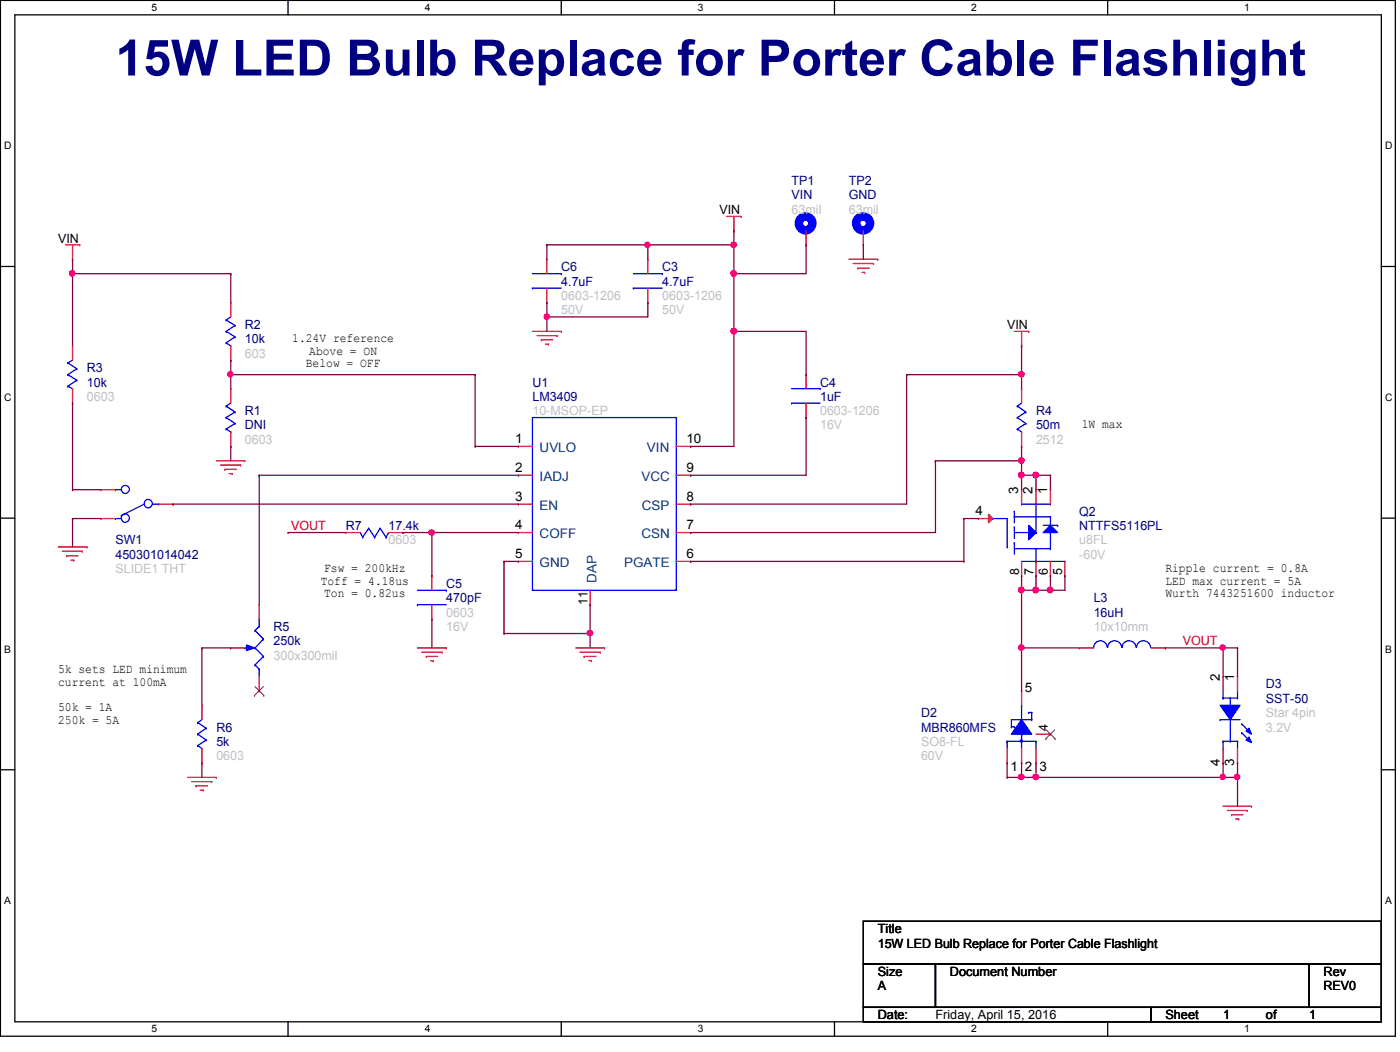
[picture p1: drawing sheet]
<svg xmlns="http://www.w3.org/2000/svg" width="279mm" height="210mm" viewBox="0 0 279 210" stroke-linecap="round" stroke-linejoin="round" font-family="sans-serif">
<path d="M.1 .1h278.4v206.7h-278.4zM3 3h272.7v200.9h-272.7z" fill="none" stroke="#000" stroke-width=".25"/>
<g fill="#fff">
<path d="M30.2 .4h1.1v2.3h-1.1z"/>
<path d="M30.2 204.2h1.1v2.3h-1.1z"/>
</g>
<path d="M57.5 .1v2.9M57.5 203.9v2.9" fill="none" stroke="#000" stroke-width=".25"/>
<g fill="#fff">
<path d="M84.8 .4h1.1v2.3h-1.1z"/>
<path d="M84.8 204.2h1.1v2.3h-1.1z"/>
</g>
<path d="M112 .1v2.9M112 203.9v2.9" fill="none" stroke="#000" stroke-width=".25"/>
<g fill="#fff">
<path d="M139.3 .4h1.1v2.3h-1.1z"/>
<path d="M139.3 204.2h1.1v2.3h-1.1z"/>
</g>
<path d="M166.5 .1v2.9M166.5 203.9v2.9" fill="none" stroke="#000" stroke-width=".25"/>
<g fill="#fff">
<path d="M193.8 .4h1.1v2.3h-1.1z"/>
<path d="M193.8 204.2h1.1v2.3h-1.1z"/>
</g>
<path d="M221.1 .1v2.9M221.1 203.9v2.9" fill="none" stroke="#000" stroke-width=".25"/>
<g fill="#fff">
<path d="M248.3 .4h1.1v2.3h-1.1z"/>
<path d="M248.3 204.2h1.1v2.3h-1.1z"/>
<path d="M.8 28h1.5v2.3h-1.5z"/>
<path d="M276.4 28h1.5v2.3h-1.5z"/>
<path d="M.8 78.2h1.5v2.3h-1.5z"/>
<path d="M276.4 78.2h1.5v2.3h-1.5z"/>
</g>
<path d="M.1 53.2h2.9M275.7 53.2h2.9" fill="none" stroke="#000" stroke-width=".25"/>
<g fill="#fff">
<path d="M.8 128.4h1.4v2.3h-1.4z"/>
<path d="M276.4 128.4h1.4v2.3h-1.4z"/>
</g>
<path d="M.1 103.4h2.9M275.7 103.4h2.9" fill="none" stroke="#000" stroke-width=".25"/>
<g fill="#fff">
<path d="M.8 178.6h1.3v2.3h-1.3z"/>
<path d="M276.4 178.6h1.3v2.3h-1.3z"/>
</g>
<path d="M.1 153.6h2.9M275.7 153.6h2.9M172.3 183.8h103.4v8.6h-103.4zM172.3 192.4h14.4v8.6h-14.4zM186.7 192.4h74.6v8.6h-74.6zM261.3 192.4h14.4v8.6h-14.4zM172.3 201h57.4v2.9h-57.4zM229.7 201h46v2.9h-46z" fill="none" stroke="#000" stroke-width=".25"/>
<g fill="none" stroke="#f00" stroke-width=".25">
<path d="M13 48.9h2.9M14.5 51.7h.1M14.5 48.9v2.8M15.9 48.9h.1M109.1 51.7h.1M109.1 51.7v2.9M109.1 57.5v2.9M129.3 51.7h.1M129.3 51.7v2.9M129.3 57.5v2.9M145 43.2h2.9M146.5 46.1h.1"/>
<path d="M146.5 43.2v2.9M147.9 43.2h.1M169.4 51.7h5.8M170.3 52.6h4M171.2 53.5h.1M171.2 53.5h2.3M172 54.4h.6M172.3 48.9h.1M172.3 46.1v2.8M172.6 54.4h.1M174.3 52.6h.1M175.2 51.7h.1"/>
<path d="M14.5 69h.1M14.5 69v2.9M14.5 77.6v2.8M46.1 60.4h.1M46.1 71.9h.1M46.1 60.4v2.8M46.1 69v2.9M106.3 66.1h5.7M107.2 67h4M108 67.8h.1M108 67.8h2.3M108.9 68.7h.6"/>
<path d="M109.1 60.4h.1M109.5 68.7h.1M111.2 67h.1M112 66.1h.1M129.3 60.4h.1M202.4 66.1h2.9M203.9 69h.1M203.9 66.1v2.9M205.3 66.1h.1M14.5 80.4h.1M43.2 91.9h5.7M44 92.8h4"/>
<path d="M44.9 93.6h.1M44.9 93.6h2.3M45.7 94.5h.6M46.3 94.5h.1M48 92.8h.1M48.9 91.9h.1M11.6 109.1h5.8M12.4 110h4M13.3 110.9h.1M13.3 110.9h2.3M14.1 111.8h.6M14.7 111.8h.1"/>
<path d="M16.4 110h.1M17.4 109.1h.1M69 106.3h.1M69 106.3h2.9M77.6 106.3h2.8M80.4 106.3h.1M86.2 114.9h.1M86.2 114.9v2.9M83.3 129.3h5.8M84.2 130.1h4M85.1 131h.1M85.1 131h2.3"/>
<path d="M85.9 131.8h.5M86.2 123.5h.1M86.2 120.6v2.9M86.4 131.8h.1M88.2 130.1h.1M89.1 129.3h.1M114.9 129.3h5.7M115.7 130.1h4.1M116.6 131h.1M116.6 131h2.4M117.5 131.8h.5M118 131.8h.1"/>
<path d="M119.8 130.1h.1M120.6 129.3h.1M37.4 155.1h5.8M38.3 156h3.9M39.1 156.8h.1M39.1 156.8h2.3M40 157.6h.6M40.3 140.7h.1M40.3 152.2h.1M40.3 140.7v2.9M40.3 149.4v2.8M40.6 157.6h.1"/>
<path d="M42.2 156h.1M43.2 155.1h.1M244.1 160.9h5.7M244.9 161.7h4M245.8 162.6h.1M245.8 162.6h2.3M246.6 163.4h.6M247.2 163.4h.1M248.9 161.7h.1M249.8 160.9h.1"/>
</g>
<g fill="none" stroke="#00f" stroke-width=".25">
<path d="M106.3 57.5h.1M106.3 54.6h5.7M106.3 57.5h5.7M112 54.6h.1M126.4 57.5h.1M126.4 54.6h5.8M126.4 57.5h5.8M132.2 54.6h.1M13.5 74.8h.1M13.5 72.4h.1M13.5 77h.1M13.5 72.4l1.8 1.2"/>
<path d="M13.5 77l1 .6M13.5 74.8l1.8 1.1M14.5 77.6h.1M14.5 71.9l-1 .5M15.3 73.6h.1M15.3 75.9h.1M15.3 73.6l-1.8 1.2M15.3 75.9l-1.8 1.1M45.1 66.1h.1M45.1 63.8h.1M45.1 68.4h.1M45.1 63.8l1.8 1.1"/>
<path d="M45.1 68.4l1 .6M45.1 66.1l1.8 1.1M46.1 69h.1M46.1 63.2l-1 .6M46.9 64.9h.1M46.9 67.2h.1M46.9 64.9l-1.8 1.2M46.9 67.2l-1.8 1.2M71.9 106.3l.5 .9M72.4 107.2h.1M73.6 105.4h.1M73.6 105.4l-1.2 1.8"/>
<path d="M73.6 105.4l1.2 1.8M74.8 107.2h.1M75.9 105.4h.1M75.9 105.4l-1.1 1.8M75.9 105.4l1.1 1.8M77 107.2h.1M77.6 106.3h.1M77.6 106.3l-.6 .9M83.3 117.8h5.8M89.1 117.8h.1M83.3 120.6h.1M83.3 120.6h5.8"/>
<path d="M39.5 146.5h.1M39.5 144.2h.1M39.5 148.8h.1M39.5 144.2l1.6 1.1M39.5 148.8l.8 .6M39.5 146.5l1.6 1.2M40.3 149.4h.1M40.3 143.6l-.8 .6M41.1 145.3h.1M41.1 147.7h.1M41.1 145.3l-1.6 1.2M41.1 147.7l-1.6 1.1"/>
</g>
<circle cx="172.3" cy="44.6" r="1.4" fill="none" stroke="#00f" stroke-width="1.7"/>
<path d="M209.6 104.8l1.5 1.5h-2.9z" fill="#00f"/>
<g fill="none" stroke="#00f" stroke-width=".25">
<path d="M198.1 103.5h.1M198.1 103.5h2.9v5.6M201 109.1h.1M202.4 108.3h.1M202.4 105.2h.1M202.4 102h.1M202.4 103.1h.1M202.4 102v2.3M202.4 105.2v2.2M202.4 108.3v2.3M202.4 109.5h7.2M202.4 103.1h7.2"/>
<path d="M202.4 106.3h4.4M203.9 100.6h.1M203.9 100.6h5.7M203.9 112h8.6M206.8 106.3h.1M206.8 112h.1M206.8 100.6v5.7M206.8 109.5v2.5M208.2 104.8h2.9M209.6 104.8l1.5 1.5h-2.9zM209.6 109.5h.1M209.6 106.3h.1"/>
<path d="M209.6 103.1h.1M209.6 100.6h.1M209.6 103.1v1.7M209.6 106.3v3.2M211.1 104.8h.1M212.5 112h.1"/>
</g>
<path d="M205.3 104.8l1.5 1.5-1.5 1.4z" fill="#00f"/>
<path d="M205.3 104.8l1.5 1.5-1.5 1.4z" fill="none" stroke="#00f" stroke-width=".25"/>
<path d="M212.5 114.9h.1M212.5 112v2.9" fill="none" stroke="#f00" stroke-width=".25"/>
<path d="M197.3 102.6l.8 .9-.8 .8z" fill="#f00"/>
<g fill="none" stroke="#f00" stroke-width=".25">
<path d="M203.9 97.7h.1M203.9 97.7v2.9M206.8 97.7h.1M206.8 97.7v2.9M209.6 97.7h.1M209.6 97.7v2.9M195.2 103.5h.1M195.2 103.5h2.9M197.3 102.6l.8 .9-.8 .8zM203.9 114.9h.1M203.9 112v2.9M206.8 114.9h.1"/>
<path d="M206.8 112v2.9M209.6 114.9h.1M209.6 112v2.9"/>
</g>
<path d="M49.2 128.7l1.7 .6-1.7 .5z" fill="#00f"/>
<g fill="none" stroke="#00f" stroke-width=".25">
<path d="M48.9 129.3h.1M48.9 129.3h.5M49.2 128.7l1.7 .6-1.7 .5zM50.9 132.7h.1M50.9 129.3h.1M50.9 125.8h.1M50.9 132.7l.8 .8M50.9 129.3l1.7 1.7M50.9 125.8l1.7 1.7M51.7 133.5h.1M51.7 125h.1M51.7 123.5h.1"/>
<path d="M51.7 123.5v1.5M51.7 133.5v1.5M51.7 125l-.8 .8M52.6 131h.1M52.6 127.5h.1M52.6 131l-1.7 1.7M52.6 127.5l-1.7 1.8M218.3 129.2a1.35 1.35 0 0 1 1.3-1.4 1.35 1.35 0 0 1 1.4 1.4M221.1 129.2a1.4 1.4 0 0 1 1.4-1.4 1.4 1.4 0 0 1 1.4 1.4M223.9 129.2a1.4 1.4 0 0 1 1.4-1.4 1.4 1.4 0 0 1 1.4 1.4M226.8 129.2a1.4 1.4 0 0 1 1.4-1.4 1.4 1.4 0 0 1 1.4 1.4M201.8 145h.1"/>
<path d="M203.9 140.7h.1M203.9 140.7v2.9M205.9 143.6h.1M205.9 142.2h.1M205.9 143.6h-4.1v1.4M205.9 142.2v1.4"/>
</g>
<path d="M46.1 129.3h.1M46.1 129.3h2.8M51.7 137.8h.1M51.7 120.6h.1M51.7 120.6v2.9M51.7 135v2.8M215.4 129.3h.1M215.4 129.3h2.9M229.7 129.3h2.9M232.6 129.3h.1" fill="none" stroke="#f00" stroke-width=".25"/>
<path d="M50.8 138.8h.1M50.9 137l1.8 1.8M52.6 137l-1.8 1.8M52.7 138.8h.1" fill="none" stroke="#804000" stroke-width=".2"/>
<path d="M203.9 143.6l2 2.9h-4.1z" fill-rule="evenodd" fill="#00f"/>
<path d="M201 147.9h.1M201 147.9h5.8M201 147.9v1.5M201.8 145h.6M202.4 145h.1M203.9 143.6l2 2.9h-4.1zM203.9 147.9h.1M203.9 146.5v1.4M205.3 142.2h.1M205.3 142.2h.6M206.8 147.9h.1M206.8 147.9v1.5" fill="none" stroke="#00f" stroke-width=".25"/>
<path d="M203.7 147.7h.3v.3h-.3z" fill-rule="evenodd" fill="#00f"/>
<g fill="none" stroke="#00f" stroke-width=".25">
<path d="M158 77.6h5.7M163.7 77.6h.1M23 97.7h.1M23 97.7h1.2M45.1 83.3h.1M45.1 81h.1M45.1 85.6h.1M45.1 81l1.8 1.2M45.1 85.6l1 .6M45.1 83.3l1.8 1.2M46.1 86.2h.1M46.1 80.4l-1 .6"/>
<path d="M46.9 82.2h.1M46.9 84.5h.1M46.9 82.2l-1.8 1.1M46.9 84.5l-1.8 1.1M106.3 83.3h28.7v34.5h-28.7zM158 80.4h.1M158 80.4h5.7M203 83.3h.1M203 81h.1M203 85.6h.1M203 81l1.7 1.2M203 85.6l.9 .6"/>
<path d="M203 83.3l1.7 1.2M203.9 86.2h.1M203.9 80.4l-.9 .6M204.7 82.2h.1M204.7 84.5h.1M204.7 82.2l-1.7 1.1M204.7 84.5l-1.7 1.1M23 103.5h.1M23 103.5h1.2M24.2 102.9h.1M28.8 100.6l-4.6 2.3M30.5 100.6h1.2"/>
<path d="M31.7 100.6h.1M203.7 147.7h.3v.3h-.3zM203.9 146.5h.1M203.9 146.5v2.9M243.5 143.6h.1M243.5 143.6h4M245.5 147.9h.1M245.5 143.6v4.3"/>
<circle cx="25" cy="97.6" r=".8"/>
<circle cx="25" cy="103.4" r=".83"/>
<circle cx="29.6" cy="100.5" r=".83"/>
</g>
<g fill="none" stroke="#f00" stroke-width=".25">
<path d="M46.1 77.6h.1M46.1 77.6v2.8M160.9 74.8h.1M160.9 74.8v2.8M203.9 77.6h.1M203.9 77.6v2.8M20.2 97.7h.1M20.2 97.7h2.8M46.1 89.1h.1M46.1 86.2v2.9M103.5 89.1h.1M103.5 94.8h.1"/>
<path d="M103.5 89.1h2.8M103.5 94.8h2.8M135 89.1h2.8M135 94.8h2.8M137.8 94.8h.1M137.8 89.1h.1M160.9 83.3h.1M160.9 80.4v2.9M203.9 89.1h.1M203.9 86.2v2.9M20.2 103.5h.1M20.2 103.5h2.8"/>
<path d="M31.7 100.6h2.8M34.5 100.6h.1M103.5 100.6h.1M103.5 106.3h.1M103.5 112h.1M103.5 100.6h2.8M103.5 106.3h2.8M103.5 112h2.8M117.8 117.8v2.8M135 100.6h2.8M135 106.3h2.8M135 112h2.8"/>
<path d="M137.8 112h.1M137.8 106.3h.1M137.8 100.6h.1M117.8 120.6h.1M203.9 137.8h.1M203.9 137.8v2.9M201 152.2h.1M201 149.4v2.8M203.9 152.2h.1M203.9 149.4v2.8M206.8 152.2h.1M206.8 149.4v2.8"/>
<path d="M206.8 146.5h2.8M209.6 146.5h.1"/>
</g>
<path d="M208.7 147.4h.1M208.8 145.6l1.8 1.8M210.5 145.6l-1.8 1.8M210.6 147.4h.1" fill="none" stroke="#804000" stroke-width=".2"/>
<path d="M243.5 140.7h4l-2 2.9z" fill-rule="evenodd" fill="#00f"/>
<path d="M243.5 140.7h4l-2 2.9z" fill="none" stroke="#00f" stroke-width=".25"/>
<path d="M249.3 147.1l.5 1.1-1.1-.5z" fill-rule="evenodd" fill="#00f"/>
<path d="M249.3 147.1l.5 1.1-1.1-.5z" fill="none" stroke="#00f" stroke-width=".25"/>
<path d="M249.3 145.3l.5 1.2-1.1-.6z" fill-rule="evenodd" fill="#00f"/>
<g fill="none" stroke="#00f" stroke-width=".25">
<path d="M244.1 139.3h.1M244.1 137.8v1.5M244.1 139.3h2.9M245.5 139.3h.1M245.5 139.3v1.4M247 139.3h.1M247 137.8v1.5M244.1 147.9h.1M244.1 149.4h.1M244.1 147.9h2.9M244.1 147.9v1.5M245.5 140.7h.1"/>
<path d="M247 147.9h.1M247 147.9v1.5M247.8 144.4h.1M247.8 146.2h.1M247.8 144.4l1.7 1.8M247.8 146.2l1.7 1.7M249.3 145.3l.5 1.2-1.1-.6z"/>
</g>
<path d="M160.9 48.9h.1M160.9 46.1v2.8M244.1 135h.1M244.1 135v2.8M247 135h.1M247 135v2.8M244.1 152.2h.1M244.1 149.4v2.8M247 152.2h.1M247 149.4v2.8" fill="none" stroke="#f00" stroke-width=".25"/>
<circle cx="160.8" cy="44.6" r="1.37" fill="none" stroke="#00f" stroke-width="1.7"/>
<path d="M46.1 74.8h.1M46.1 74.8h48.7" fill="none" stroke="#800040" stroke-width=".25"/>
<circle cx="46" cy="74.7" r=".52" fill="#f0f"/>
<circle cx="46" cy="74.7" r=".52" fill="none" stroke="#f0f" stroke-width=".25"/>
<path d="M14.5 54.6h.1M14.5 51.7h.1M14.5 51.7v17.3M146.5 46.1h.1M146.5 46.1v2.8M46.1 71.9h.1M46.1 74.8h.1M46.1 71.9v5.7M46.1 89.1h.1M46.1 89.1v2.8M137.8 89.1h.1M137.8 89.1h8.7" fill="none" stroke="#800040" stroke-width=".25"/>
<circle cx="14.4" cy="54.6" r=".54" fill="#f0f"/>
<circle cx="14.4" cy="54.6" r=".54" fill="none" stroke="#f0f" stroke-width=".25"/>
<g fill="none" stroke="#800040" stroke-width=".25">
<path d="M14.5 54.6h.1M14.5 54.6h31.6M94.8 74.8h.1M94.8 74.8v14.3M14.5 80.4h.1M14.5 80.4v17.3M94.8 89.1h.1M94.8 89.1h8.7M137.8 112h.1M137.8 112h54.6M203.9 117.8h.1M203.9 117.8v11.5"/>
<path d="M201 152.2h.1M201 155.1h.1M201 152.2v2.9M203.9 152.2h.1M203.9 155.1h.1M203.9 152.2v2.9M206.8 152.2h.1M206.8 152.2v2.9h-5.8"/>
</g>
<circle cx="203.8" cy="155" r=".55" fill="#f0f"/>
<circle cx="203.8" cy="155" r=".55" fill="none" stroke="#f0f" stroke-width=".25"/>
<path d="M206.8 155.1h.1M206.8 155.1h37.3" fill="none" stroke="#800040" stroke-width=".25"/>
<circle cx="244" cy="155" r=".52" fill="#f0f"/>
<circle cx="244" cy="155" r=".52" fill="none" stroke="#f0f" stroke-width=".25"/>
<circle cx="206.7" cy="155" r=".55" fill="#f0f"/>
<circle cx="206.7" cy="155" r=".55" fill="none" stroke="#f0f" stroke-width=".25"/>
<path d="M247 155.1h.1M247 155.1v5.8" fill="none" stroke="#800040" stroke-width=".25"/>
<circle cx="246.9" cy="155" r=".52" fill="#f0f"/>
<circle cx="246.9" cy="155" r=".52" fill="none" stroke="#f0f" stroke-width=".25"/>
<path d="M203.9 89.1h.1M203.9 89.1v2.8" fill="none" stroke="#800040" stroke-width=".25"/>
<circle cx="203.8" cy="91.9" r=".57" fill="#f0f"/>
<circle cx="203.8" cy="91.9" r=".57" fill="none" stroke="#f0f" stroke-width=".25"/>
<path d="M203.9 94.8h.1M203.9 94.8h5.7M203.9 94.8v2.9M206.8 94.8h.1M206.8 94.8v2.9" fill="none" stroke="#800040" stroke-width=".25"/>
<circle cx="206.7" cy="94.8" r=".57" fill="#f0f"/>
<circle cx="206.7" cy="94.8" r=".57" fill="none" stroke="#f0f" stroke-width=".25"/>
<path d="M186.7 91.9h.1M186.7 91.9h17.2M203.9 91.9h.1M203.9 91.9v2.9M209.6 94.8h.1M209.6 94.8v2.9" fill="none" stroke="#800040" stroke-width=".25"/>
<circle cx="203.8" cy="94.8" r=".57" fill="#f0f"/>
<circle cx="203.8" cy="94.8" r=".57" fill="none" stroke="#f0f" stroke-width=".25"/>
<path d="M180.9 74.8h.1M180.9 74.8v25.8h-43.1M180.9 74.8h23M203.9 74.8h.1M203.9 74.8v2.8M186.7 91.9h.1M186.7 91.9v14.4h-48.9M137.8 106.3h.1M137.8 100.6h.1" fill="none" stroke="#800040" stroke-width=".25"/>
<circle cx="203.8" cy="74.7" r=".55" fill="#f0f"/>
<circle cx="203.8" cy="74.7" r=".55" fill="none" stroke="#f0f" stroke-width=".25"/>
<path d="M203.9 69h.1M203.9 69v5.8M192.4 103.5h.1M192.4 112h.1M192.4 103.5h2.8M192.4 103.5v8.5M203.9 114.9h.1M203.9 114.9v2.9" fill="none" stroke="#800040" stroke-width=".25"/>
<circle cx="203.8" cy="117.7" r=".57" fill="#f0f"/>
<circle cx="203.8" cy="117.7" r=".57" fill="none" stroke="#f0f" stroke-width=".25"/>
<path d="M203.9 117.8h.1M203.9 117.8h2.9M209.6 114.9h.1M209.6 117.8h.1M209.6 114.9v2.9M212.5 114.9h.1M212.5 114.9v2.9h-2.9" fill="none" stroke="#800040" stroke-width=".25"/>
<circle cx="209.6" cy="117.7" r=".57" fill="#f0f"/>
<circle cx="209.6" cy="117.7" r=".57" fill="none" stroke="#f0f" stroke-width=".25"/>
<path d="M206.8 114.9h.1M206.8 117.8h.1M206.8 114.9v2.9M206.8 117.8h2.8" fill="none" stroke="#800040" stroke-width=".25"/>
<circle cx="206.7" cy="117.7" r=".57" fill="#f0f"/>
<circle cx="206.7" cy="117.7" r=".57" fill="none" stroke="#f0f" stroke-width=".25"/>
<path d="M100.6 126.4h.1M117.8 120.6h.1M117.8 120.6v5.8h-17.2" fill="none" stroke="#800040" stroke-width=".25"/>
<circle cx="117.7" cy="126.3" r=".55" fill="#f0f"/>
<circle cx="117.7" cy="126.3" r=".55" fill="none" stroke="#f0f" stroke-width=".25"/>
<path d="M129.3 48.9h.1M129.3 48.9h17.2M100.6 112h.1M100.6 112v14.4M100.6 112h2.9M117.8 126.4h.1M117.8 126.4v2.9" fill="none" stroke="#800040" stroke-width=".25"/>
<circle cx="146.4" cy="48.8" r=".55" fill="#f0f"/>
<circle cx="146.4" cy="48.8" r=".55" fill="none" stroke="#f0f" stroke-width=".25"/>
<circle cx="129.2" cy="48.8" r=".52" fill="#f0f"/>
<circle cx="129.2" cy="48.8" r=".52" fill="none" stroke="#f0f" stroke-width=".25"/>
<path d="M129.3 48.9h.1M129.3 48.9v2.8M146.5 48.9h.1M146.5 48.9v5.7" fill="none" stroke="#800040" stroke-width=".25"/>
<circle cx="146.4" cy="54.6" r=".57" fill="#f0f"/>
<circle cx="146.4" cy="54.6" r=".57" fill="none" stroke="#f0f" stroke-width=".25"/>
<path d="M146.5 66.1h.1M146.5 66.1h14.4v8.7M146.5 66.1v23M160.9 74.8h.1M137.8 94.8h.1M137.8 94.8h23.1" fill="none" stroke="#800040" stroke-width=".25"/>
<circle cx="146.4" cy="66.1" r=".57" fill="#f0f"/>
<circle cx="146.4" cy="66.1" r=".57" fill="none" stroke="#f0f" stroke-width=".25"/>
<path d="M129.3 60.4h.1M129.3 60.4v2.8M160.9 83.3h.1M160.9 83.3v11.5M203.9 129.3h.1M203.9 129.3h11.5" fill="none" stroke="#800040" stroke-width=".25"/>
<circle cx="203.8" cy="129.2" r=".55" fill="#f0f"/>
<circle cx="203.8" cy="129.2" r=".55" fill="none" stroke="#f0f" stroke-width=".25"/>
<g fill="none" stroke="#800040" stroke-width=".25">
<path d="M46.1 54.6h.1M46.1 54.6v5.8M14.5 97.7h.1M14.5 97.7h5.7M51.7 94.8h.1M51.7 94.8h51.8M51.7 94.8v25.8M14.5 103.5h.1M14.5 103.5h5.7M14.5 103.5v5.6M34.5 100.6h.1M34.5 100.6h69"/>
<path d="M80.4 106.3h.1M80.4 106.3h5.8M40.3 129.3h.1M40.3 129.3h5.8M40.3 129.3v11.4M203.9 137.8h.1M203.9 129.3v8.5M232.6 129.3h.1M232.6 129.3h11.5M40.3 152.2h.1M40.3 152.2v2.9"/>
</g>
<circle cx="86.1" cy="106.2" r=".55" fill="#f0f"/>
<circle cx="86.1" cy="106.2" r=".55" fill="none" stroke="#f0f" stroke-width=".25"/>
<g fill="none" stroke="#800040" stroke-width=".25">
<path d="M109.1 48.9h.1M109.1 48.9h20.2M109.1 48.9v2.8M109.1 60.4h.1M109.1 60.4v2.8M57.5 106.3h.1M57.5 106.3h11.5M86.2 114.9h.1M86.2 106.3h.1M86.2 106.3v8.6M86.2 106.3h17.3M86.2 123.5h.1"/>
<path d="M86.2 123.5v5.8"/>
</g>
<circle cx="109.1" cy="63.2" r=".54" fill="#f0f"/>
<circle cx="109.1" cy="63.2" r=".54" fill="none" stroke="#f0f" stroke-width=".25"/>
<path d="M109.1 63.2h.1M109.1 63.2v2.9M109.1 63.2h20.2M244.1 129.3h.1M244.1 129.3v5.7M244.1 129.3h2.9" fill="none" stroke="#800040" stroke-width=".25"/>
<circle cx="244" cy="129.2" r=".52" fill="#f0f"/>
<circle cx="244" cy="129.2" r=".52" fill="none" stroke="#f0f" stroke-width=".25"/>
<g fill="none" stroke="#800040" stroke-width=".25">
<path d="M146.5 54.6h.1M146.5 54.6v11.5M160.9 48.9h.1M160.9 48.9v5.7h-14.4M172.3 48.9h.1M172.3 48.9v2.8M247 129.3h.1M247 129.3v5.7M244.1 152.2h.1M244.1 155.1h.1M244.1 152.2v2.9M247 152.2h.1"/>
<path d="M247 152.2v2.9h-2.9"/>
</g>
<circle cx="46" cy="74.7" r=".52" fill="#f0f"/>
<circle cx="46" cy="74.7" r=".52" fill="none" stroke="#f0f" stroke-width=".25"/>
<circle cx="14.4" cy="54.6" r=".54" fill="#f0f"/>
<circle cx="14.4" cy="54.6" r=".54" fill="none" stroke="#f0f" stroke-width=".25"/>
<circle cx="203.8" cy="155" r=".55" fill="#f0f"/>
<circle cx="203.8" cy="155" r=".55" fill="none" stroke="#f0f" stroke-width=".25"/>
<circle cx="244" cy="155" r=".52" fill="#f0f"/>
<circle cx="244" cy="155" r=".52" fill="none" stroke="#f0f" stroke-width=".25"/>
<circle cx="206.7" cy="155" r=".55" fill="#f0f"/>
<circle cx="206.7" cy="155" r=".55" fill="none" stroke="#f0f" stroke-width=".25"/>
<circle cx="246.9" cy="155" r=".52" fill="#f0f"/>
<circle cx="246.9" cy="155" r=".52" fill="none" stroke="#f0f" stroke-width=".25"/>
<circle cx="203.8" cy="91.9" r=".57" fill="#f0f"/>
<circle cx="203.8" cy="91.9" r=".57" fill="none" stroke="#f0f" stroke-width=".25"/>
<circle cx="206.7" cy="94.8" r=".57" fill="#f0f"/>
<circle cx="206.7" cy="94.8" r=".57" fill="none" stroke="#f0f" stroke-width=".25"/>
<circle cx="203.8" cy="94.8" r=".57" fill="#f0f"/>
<circle cx="203.8" cy="94.8" r=".57" fill="none" stroke="#f0f" stroke-width=".25"/>
<circle cx="203.8" cy="74.7" r=".55" fill="#f0f"/>
<circle cx="203.8" cy="74.7" r=".55" fill="none" stroke="#f0f" stroke-width=".25"/>
<circle cx="203.8" cy="117.7" r=".57" fill="#f0f"/>
<circle cx="203.8" cy="117.7" r=".57" fill="none" stroke="#f0f" stroke-width=".25"/>
<circle cx="209.6" cy="117.7" r=".57" fill="#f0f"/>
<circle cx="209.6" cy="117.7" r=".57" fill="none" stroke="#f0f" stroke-width=".25"/>
<circle cx="206.7" cy="117.7" r=".57" fill="#f0f"/>
<circle cx="206.7" cy="117.7" r=".57" fill="none" stroke="#f0f" stroke-width=".25"/>
<circle cx="117.7" cy="126.3" r=".55" fill="#f0f"/>
<circle cx="117.7" cy="126.3" r=".55" fill="none" stroke="#f0f" stroke-width=".25"/>
<circle cx="146.4" cy="48.8" r=".55" fill="#f0f"/>
<circle cx="146.4" cy="48.8" r=".55" fill="none" stroke="#f0f" stroke-width=".25"/>
<circle cx="129.2" cy="48.8" r=".52" fill="#f0f"/>
<circle cx="129.2" cy="48.8" r=".52" fill="none" stroke="#f0f" stroke-width=".25"/>
<circle cx="146.4" cy="54.6" r=".57" fill="#f0f"/>
<circle cx="146.4" cy="54.6" r=".57" fill="none" stroke="#f0f" stroke-width=".25"/>
<circle cx="146.4" cy="66.1" r=".57" fill="#f0f"/>
<circle cx="146.4" cy="66.1" r=".57" fill="none" stroke="#f0f" stroke-width=".25"/>
<circle cx="203.8" cy="129.2" r=".55" fill="#f0f"/>
<circle cx="203.8" cy="129.2" r=".55" fill="none" stroke="#f0f" stroke-width=".25"/>
<circle cx="86.1" cy="106.2" r=".55" fill="#f0f"/>
<circle cx="86.1" cy="106.2" r=".55" fill="none" stroke="#f0f" stroke-width=".25"/>
<circle cx="109.1" cy="63.2" r=".54" fill="#f0f"/>
<circle cx="109.1" cy="63.2" r=".54" fill="none" stroke="#f0f" stroke-width=".25"/>
<circle cx="244" cy="129.2" r=".52" fill="#f0f"/>
<circle cx="244" cy="129.2" r=".52" fill="none" stroke="#f0f" stroke-width=".25"/>
<text font-size="10" fill="#000080" x="23" y="15.1">15W LED Bulb Replace for Porter Cable Flashlight</text>
<g font-size="2.6">
<text x="102.8" y="88.4">1</text>
<text x="137" y="88.4">10</text>
<text x="102.8" y="94.1">2</text>
<text x="137" y="94.1">9</text>
<text x="102.8" y="99.9">3</text>
<text x="137" y="99.9">8</text>
<text x="203.2" y="98.6" transform="rotate(-90 203.2 98.6)">3</text>
<text x="206.1" y="98.6" transform="rotate(-90 206.1 98.6)">2</text>
<text x="209" y="98.6" transform="rotate(-90 209 98.6)">1</text>
<text x="102.8" y="105.6">4</text>
<text x="137" y="105.6">7</text>
<text x="194.6" y="102.8">4</text>
<text x="102.8" y="111.3">5</text>
<text x="137" y="111.3">6</text>
<text x="243.4" y="135.8" transform="rotate(-90 243.4 135.8)">2</text>
<text x="246.3" y="135.8" transform="rotate(-90 246.3 135.8)">1</text>
<text x="204.6" y="138.1">5</text>
<text x="201.7" y="153.8">1</text>
<text x="204.6" y="153.8">2</text>
<text x="207.4" y="153.8">3</text>
<text x="243.4" y="152.9" transform="rotate(-90 243.4 152.9)">4</text>
<text x="246.3" y="152.9" transform="rotate(-90 246.3 152.9)">3</text>
</g>
<g font-size="2.6" fill="#004080">
<text x="107.7" y="90.3">UVLO</text>
<text x="129.1" y="90.3">VIN</text>
<text x="107.7" y="96">IADJ</text>
<text x="107.7" y="101.8">EN</text>
<text x="128" y="96">VCC</text>
<text x="128.1" y="101.8">CSP</text>
<text x="107.7" y="107.4">COFF</text>
<text x="128" y="107.4">CSN</text>
<text x="107.7" y="113.2">GND</text>
<text x="124.5" y="113.2">PGATE</text>
<text x="119" y="116.3" transform="rotate(-90 119 116.3)">DAP</text>
</g>
<g font-size="2.5" fill="#000080">
<text x="158" y="36.9">TP1</text>
<text x="158" y="39.8">VIN</text>
<text x="169.4" y="36.9">TP2</text>
<text x="169.4" y="39.8">GND</text>
<text x="112" y="54.1">C6</text>
<text x="112" y="57">4.7uF</text>
<text x="132.2" y="54.1">C3</text>
<text x="132.2" y="57">4.7uF</text>
<text x="48.9" y="65.6">R2</text>
<text x="48.9" y="68.5">10k</text>
<text x="17.4" y="74.3">R3</text>
<text x="17.4" y="77.1">10k</text>
<text x="106.3" y="77.1">U1</text>
<text x="163.7" y="77.1">C4</text>
<text x="48.9" y="82.8">R1</text>
<text x="106.3" y="79.9">LM3409</text>
<text x="163.7" y="79.9">1uF</text>
<text x="206.8" y="82.8">R4</text>
<text x="48.9" y="85.7">DNI</text>
<text x="206.8" y="85.7">50m</text>
<text x="69" y="105.8">R7</text>
<text x="77.6" y="105.8">17.4k</text>
<text x="215.4" y="103">Q2</text>
<text x="215.4" y="105.8">NTTFS5116PL</text>
<text x="23" y="108.6">SW1</text>
<text x="23" y="111.5">450301014042</text>
<text x="89.1" y="117.3">C5</text>
<text x="54.6" y="125.9">R5</text>
<text x="89.1" y="120.1">470pF</text>
<text x="218.3" y="120.1">L3</text>
<text x="218.3" y="123">16uH</text>
<text x="54.6" y="128.8">250k</text>
<text x="252.6" y="137.3">D3</text>
<text x="183.8" y="143.1">D2</text>
<text x="252.6" y="140.2">SST-50</text>
<text x="43.2" y="146">R6</text>
<text x="43.2" y="148.8">5k</text>
<text x="183.8" y="146">MBR860MFS</text>
</g>
<g font-size="2.5">
<text x="143.6" y="42.7">VIN</text>
<text x="11.6" y="48.4">VIN</text>
<text x="201" y="65.6">VIN</text>
<text x="58.3" y="68.2">1.24V reference</text>
<text x="61.7" y="70.8">Above = ON</text>
<text x="61" y="73.3">Below = OFF</text>
<text x="215.9" y="85.4">1W max</text>
<text x="64" y="116.7">Toff = 4.18us</text>
<text x="64.7" y="114.1">Fsw = 200kHz</text>
<text x="64.7" y="119.2">Ton = 0.82us</text>
<text x="203.4" y="114.6" transform="rotate(-90 203.4 114.6)">8</text>
<text x="206.2" y="114.6" transform="rotate(-90 206.2 114.6)">7</text>
<text x="209.1" y="114.6" transform="rotate(-90 209.1 114.6)">6</text>
<text x="212" y="114.6" transform="rotate(-90 212 114.6)">5</text>
<text x="232.6" y="114.1">Ripple current = 0.8A</text>
<text x="232.6" y="116.7">LED max current = 5A</text>
<text x="232.6" y="119.2">Wurth 7443251600 inductor</text>
<text x="117.3" y="120.7" transform="rotate(-90 117.3 120.7)">11</text>
<text x="11.6" y="134.3">5k sets LED minimum</text>
<text x="11.6" y="136.8">current at 100mA</text>
<text x="11.6" y="141.9">50k = 1A</text>
<text x="11.6" y="144.4">250k = 5A</text>
<text x="209.1" y="145.9" transform="rotate(-90 209.1 145.9)">4</text>
<text x="175.2" y="186.2">Title</text>
<text x="175.2" y="189.1">15W LED Bulb Replace for Porter Cable Flashlight</text>
<text x="175.2" y="194.7">Size</text>
<text x="175.2" y="197.6">A</text>
<text x="189.6" y="194.7">Document Number</text>
<text x="264.2" y="194.7">Rev</text>
<text x="264.2" y="197.6">REV0</text>
<text x="175.2" y="203.4">Date:</text>
<text x="186.7" y="203.4">Friday, April 15, 2016</text>
<text x="232.6" y="203.4">Sheet</text>
<text x="244.1" y="203.4">1</text>
<text x="252.6" y="203.4">of</text>
<text x="261.3" y="203.4">1</text>
</g>
<g font-size="2.5" fill="#c0c0c0">
<text x="158" y="42.7">63mil</text>
<text x="169.4" y="42.7">63mil</text>
<text x="112" y="59.9">0603-1206</text>
<text x="132.2" y="59.9">0603-1206</text>
<text x="112" y="62.7">50V</text>
<text x="132.2" y="62.7">50V</text>
<text x="48.9" y="71.4">603</text>
<text x="17.4" y="79.9">0603</text>
<text x="106.3" y="82.8">10-MSOP-EP</text>
<text x="163.7" y="82.8">0603-1206</text>
<text x="48.9" y="88.6">0603</text>
<text x="163.7" y="85.7">16V</text>
<text x="206.8" y="88.6">2512</text>
<text x="77.6" y="108.6">0603</text>
<text x="215.4" y="111.5">-60V</text>
<text x="215.4" y="108.6">u8FL</text>
<text x="23" y="114.4">SLIDE1 THT</text>
<text x="89.1" y="125.9">16V</text>
<text x="89.1" y="123">0603</text>
<text x="218.3" y="125.9">10x10mm</text>
<text x="54.6" y="131.7">300x300mil</text>
<text x="252.6" y="143.1">Star 4pin</text>
<text x="183.8" y="148.8">SO8-FL</text>
<text x="252.6" y="146">3.2V</text>
<text x="43.2" y="151.7">0603</text>
<text x="183.8" y="151.7">60V</text>
</g>
<g font-size="2.5" fill="#f00">
<text x="58.1" y="105.7">VOUT</text>
<text x="236.1" y="128.7">VOUT</text>
</g>
<g font-size="2">
<text x="30.2" y="2.2">5</text>
<text x="84.8" y="2.2">4</text>
<text x="139.3" y="2.2">3</text>
<text x="193.8" y="2.2">2</text>
<text x="248.3" y="2.2">1</text>
<text x=".8" y="29.8">D</text>
<text x="276.4" y="29.8">D</text>
<text x=".8" y="80">C</text>
<text x="276.4" y="80">C</text>
<text x=".8" y="130.2">B</text>
<text x="276.4" y="130.2">B</text>
<text x=".8" y="180.4">A</text>
<text x="276.4" y="180.4">A</text>
<text x="30.2" y="206">5</text>
<text x="84.8" y="206">4</text>
<text x="139.3" y="206">3</text>
<text x="193.8" y="206">2</text>
<text x="248.3" y="206">1</text>
</g>
</svg>
